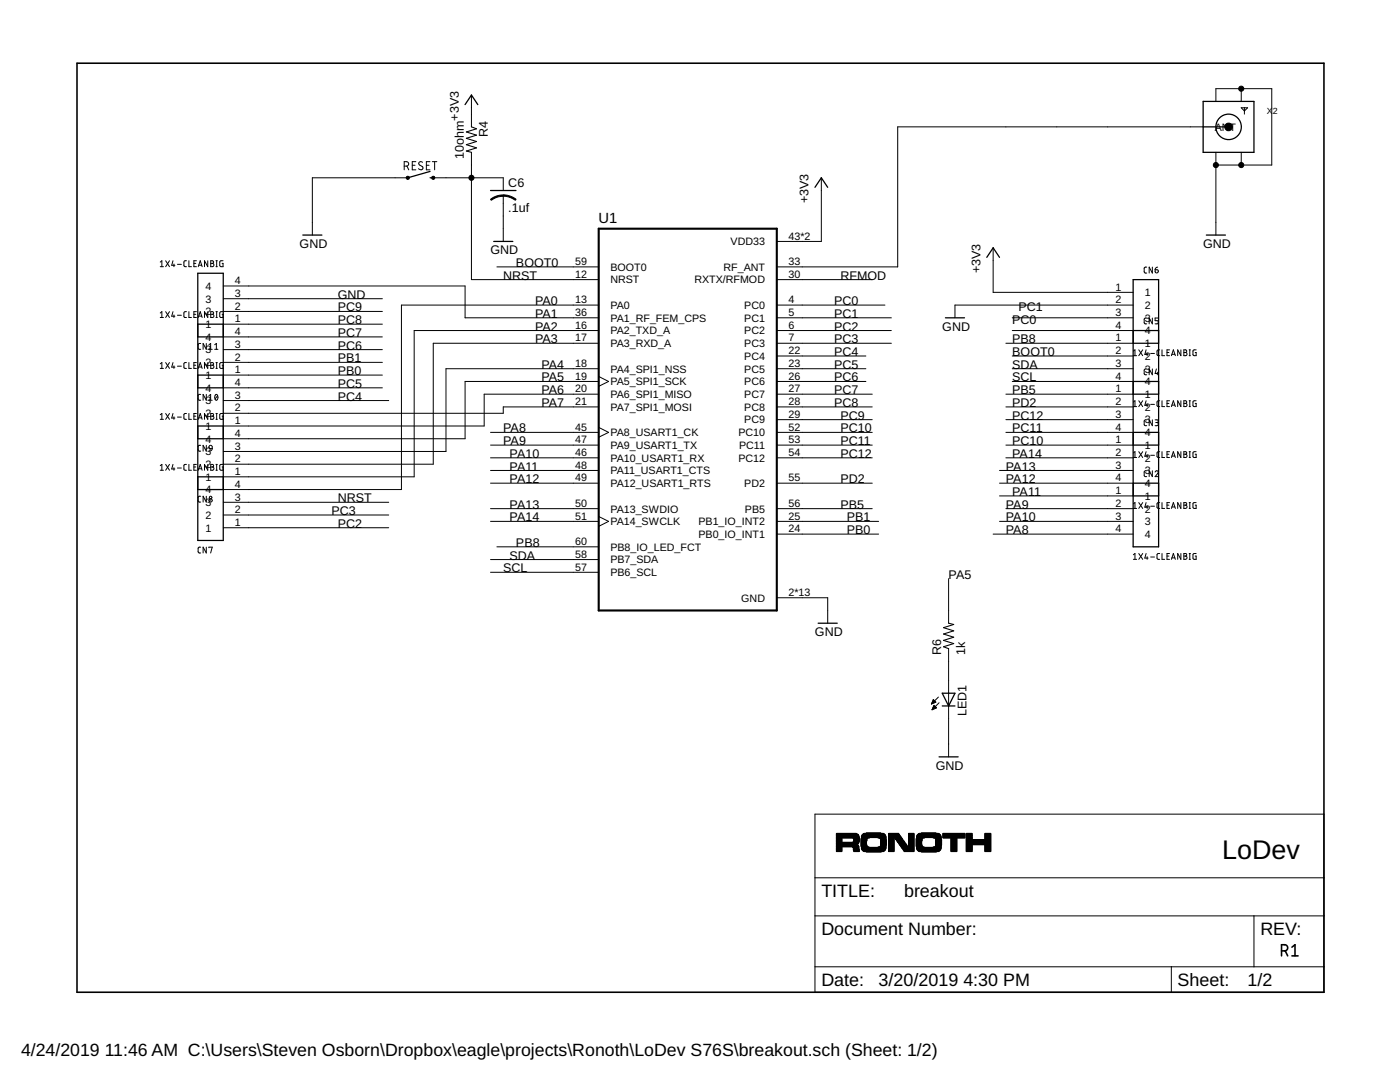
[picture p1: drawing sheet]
<svg xmlns="http://www.w3.org/2000/svg" width="279mm" height="216mm" viewBox="0 0 279 216" stroke-linecap="round" stroke-linejoin="round" font-family="sans-serif">
<g fill="none" stroke="#000" stroke-width=".2">
<path d="M94.1 19v6.3M247.7 17.7v2.5M80.7 33.1h.4a.44 .44 0 0 0 .5-.4 .44 .44 0 0 0-.5-.4h-.4v1.6M81.2 33.1l.4 .8M81.4 35.5h-19.1v11.4M82.3 33h.5M83 32.3h-.7v1.6h.7M84.3 32.4a.41 .41 0 0 0-.5-.1 .41 .41 0 0 0-.1 .6l.5 .3a.41 .41 0 0 1 .1 .6 .41 .41 0 0 1-.6 0l-.2-.1M85.1 33h.5M85.8 32.3h-.7v1.6h.7M86.3 32.3h.9M86.5 35.5h13.9v2.5"/>
<path d="M86.7 32.3v1.6M94.1 30.4v25.4h25.4M100.4 39v9.2M163.9 35.5v12.7h-8.9M240.1 25.3h-60.9v28h-24.2M242.7 20.2v-2.5h11.1v15.2h-11.1M242.7 30.4v16.5M247.7 21.5h1.3l-.7 .6zM247.7 30.4v2.5M248.3 21.5v1.3M32 52.3l.3-.3v1.2M32 53.2h.6"/>
<path d="M33.1 52l.7 1.2M33.8 52l-.7 1.2M34.5 52l-.2 .9h.6M34.7 52.7v.5M35.4 52.7h.8M37.2 52h-.3l-.2 .3 .1 .8 .4 .1M37.7 52v1.2h.5M38.7 52.6h.4M39.2 52h-.5v1.2h.5M39.6 53.2l.4-1.2 .3 1.2M39.7 52.9h.6M41.5 52v1.2l-.7-1.2v1.2"/>
<path d="M42.1 52l.5 .1v.4l-.2 .1 .3 .2-.2 .4h-.4zM42.1 52.6h.3M43.1 53.2h.3M43.1 52h.3M43.2 52v1.2M44.5 52h-.5l-.1 .2v.7l.1 .3h.5v-.6h-.2M44.6 57.1h48.2v6.3h26.7M44.6 59.6h31.7M99.2 53.3h20.3M155 55.8h19.1M198.2 49.4v8.9h27.9M228.9 53.3h-.4l-.2 .3 .1 .8 .5 .1"/>
<path d="M230 53.3v1.2l-.7-1.2v1.2M230.5 53.8h.4a.32 .32 0 0 1 .3 .4 .32 .32 0 0 1-.4 .3 .32 .32 0 0 1-.3-.4zM231 53.3l-.3 .2-.2 .3M32 62.5l.3-.3v1.2M32 72.6l.3-.3v1.2M32 73.5h.6M32 63.4h.6M33.1 72.3l.7 1.2M33.1 62.2l.7 1.2M33.8 72.3l-.7 1.2M33.8 62.2l-.7 1.2M34.5 72.3l-.2 1h.6"/>
<path d="M34.5 62.2l-.2 .9h.6M34.7 62.8v.6M34.7 73v.5M35.4 73.1h.8M35.4 62.9h.8M37.2 72.3l-.3 .1-.2 .2 .1 .8 .4 .1M37.2 62.2h-.3l-.2 .3 .1 .8 .4 .1M37.7 62.2v1.2h.5M37.7 72.3v1.2h.5M38.7 72.9h.4M38.7 62.7h.4M39.2 62.2h-.5v1.2h.5"/>
<path d="M39.2 72.3h-.5v1.2h.5M39.6 73.5l.4-1.2 .3 1.2M39.6 63.4l.4-1.2 .3 1.2M39.7 73.2h.6M39.7 63.1h.6M40 78.7h-.3l-.2 .3 .1 .8 .4 .1M40 68.5l-.3 .1-.2 .2 .1 .8 .4 .1M41.2 68.5v1.2l-.7-1.2v1.2M41.2 78.7v1.2l-.7-1.2v1.2M41.5 62.2v1.2l-.7-1.2v1.2M41.5 72.3v1.2l-.7-1.2v1.2M41.7 68.8l.3-.3v1.2"/>
<path d="M41.7 79l.3-.3v1.2M41.7 79.9h.7M41.7 69.7h.7M42.1 72.3l.5 .2v.3l-.2 .1 .3 .2-.2 .4h-.4zM42.1 62.2l.5 .1v.3l-.2 .1 .3 .3-.2 .3-.4 .1zM42.1 72.9h.3M42.1 62.7h.3M42.8 69.7h.7M42.8 68.8l.4-.3v1.2M43 78.8l.1-.1a.58 .58 0 0 1 .4 .6 .58 .58 0 0 1-.4 .5l-.3-.5zM43.1 73.5h.3M43.1 72.3h.3"/>
<path d="M43.1 63.4h.3M43.1 62.2h.3M43.2 62.2v1.2M43.2 72.3v1.2M43.4 79l-.5 .6M44.5 72.3l-.5 .1-.1 .1v.9l.6 .1v-.6h-.2M44.6 79.9h33M44.6 77.4h31.7M44.6 74.8h31.7M44.6 72.3h31.7M44.6 69.8h31.7M44.6 67.2h31.7"/>
<path d="M44.6 64.7h31.7M76.3 62.1l-32.2 .1-.2 .3v.6l.1 .3h.5v-.7h-.2M119.5 73.6h-30.5v16.5h-44.4M119.5 60.9h-39.4v36.8h-35.5M119.5 66h-36.8v29.1h-38.1M119.5 68.5h-33v24.1h-41.9M119.5 75.1l2 1-2 1M119.5 76.1h-26.7v11.4h-48.2M119.5 78.7h-22.9v6.3h-52M155 60.9h21.6M155 63.4h22.9M155 66h22.9"/>
<path d="M155 68.5h22.9M155 73.6h17.8M155 76.1h17.8M155 78.7h19.1M155 71h17.8M200.7 68.5h25.4M200.7 78.7h25.4M202 63.4h24.1M202 66h24.1M202 73.6h24.1M202 76.1h24.1M202 71h24.1"/>
<path d="M226.1 60.9h-35.5v2.5M226.2 70.1l.3-.3v1.2M226.2 71h.6M227.3 80l.7 1.1M227.3 69.8l.7 1.2M228 80l-.7 1.1M228 69.8l-.7 1.2M228.7 80l-.2 .9h.6M228.7 69.8l-.2 .9h.6M228.9 73.6l-.4 .1-.2 .2 .1 .8 .5 .1M228.9 63.5h-.4l-.2 .2 .1 .9h.5M228.9 70.5v.5"/>
<path d="M229.6 70.5h.8M230 63.5v1.1l-.7-1.1v1.1M230 73.6v1.2l-.7-1.2v1.2M230.8 73.6l-.3 .9h.7M231 74.3v.5M231.2 63.5h-.7v.5h.4a.32 .32 0 0 1 .3 .3 .32 .32 0 0 1-.3 .3h-.4M231.4 80h-.4l-.1 .2v.8l.5 .1M231.4 69.8h-.4l-.1 .3v.7l.5 .2M231.9 69.8v1.2h.5M231.9 80v1.1h.5M232.9 70.3h.4M233.4 69.8h-.5v1.2h.5"/>
<path d="M233.4 80h-.5v1.1h.5M233.8 71l.4-1.2 .4 1.2M233.9 70.7h.6M235.7 69.8v1.2l-.7-1.2v1.2M235.7 80v1.1l-.7-1.1v1.1M236.3 80l.5 .1v.3l-.2 .1 .3 .2-.2 .4h-.4zM236.3 69.8l.5 .1v.3l-.2 .1 .3 .3-.2 .4h-.4zM236.3 70.3h.3M237.3 80h.3M237.3 71h.3M237.3 69.8h.3M237.4 69.8v1.2"/>
<path d="M237.4 80v1.1M238.7 80l-.6 .1v1h.6v-.6h-.2M238.7 69.8l-.6 .1v1l.6 .1v-.7h-.2M32 92.9l.3-.2v1.1M32 82.8l.3-.3v1.2M32 93.8h.6M32 83.7h.6M33.1 92.7l.7 1.1M33.1 82.5l.7 1.2M33.8 92.7l-.7 1.1M33.8 82.5l-.7 1.2M34.5 92.7l-.2 .9h.6"/>
<path d="M34.5 82.5l-.2 .9h.6M34.7 83.2v.5M34.7 93.3v.5M35.4 93.4h.8M35.4 83.2h.8M37.2 92.7h-.3l-.2 .2v.8l.5 .1M37.2 82.5h-.3l-.2 .3 .1 .8 .4 .1M37.7 92.7v1.1h.5M37.7 82.5v1.2h.5M38.7 93.2h.4M38.7 83h.4M39.2 92.7h-.5v1.1h.5"/>
<path d="M39.2 82.5h-.5v1.2h.5M39.6 93.8l.4-1.1 .3 1.1M39.6 83.7l.4-1.2 .3 1.2M39.7 93.5h.6M39.7 83.4h.6M40 99h-.3l-.2 .3 .1 .8 .4 .1M40 88.9h-.3l-.2 .2 .1 .9h.4M41.2 88.9v1.1l-.7-1.1v1.1M41.2 99v1.2l-.7-1.2v1.2M41.5 82.5v1.2l-.7-1.2v1.2M41.5 92.7v1.1l-.7-1.1v1.1M41.8 88.9h.4l.2 .6-.6-.1-.1-.2z"/>
<path d="M42.1 92.7h.4l.1 .2v.2l-.2 .1 .3 .2-.2 .4h-.4zM42.1 82.5l.5 .1v.3l-.2 .1 .3 .3-.2 .4h-.4zM42.1 93.2h.3M42.1 83h.3M42.4 89.5l-.3 .4-.3 .1M43.1 93.8h.3M43.1 92.7h.3M43.1 83.7h.3M43.1 82.5h.3M43.2 82.5v1.2M43.2 92.7v1.1M44.5 92.7l-.6 .1v.8l.1 .2h.5v-.6h-.2"/>
<path d="M44.5 82.5h-.5l-.1 .2v.9l.6 .1v-.7h-.2M97.9 86.3h21.6M97.9 88.8h21.6M97.9 91.4h21.6M97.9 93.9h21.6M97.9 96.4h21.6M119.5 81.2h-19.1v1.3h-55.8M119.5 85.3l2 1-2 .9M155 81.2h19.1M155 83.7h19.1M155 86.3h19.1M155 88.8h19.1"/>
<path d="M155 91.4h19.1M155 96.4h19.1M199.5 93.9h26.6M199.5 96.4h26.6M199.5 99h26.6M200.7 81.2h25.4M200.7 83.7h25.4M200.7 86.3h25.4M200.7 88.8h25.4M200.7 91.4h25.4M226.2 80.2l.3-.2v1.1M226.2 90.4l.3-.3v1.2"/>
<path d="M226.2 91.3h.6M226.2 81.1h.6M227.3 90.1l.7 1.2M228 90.1l-.7 1.2M228.7 90.1l-.2 .9h.6M228.9 93.9l-.4 .1-.2 .2 .1 .8 .5 .1M228.9 83.8h-.4l-.2 .2 .1 .9h.5M228.9 80.6v.5M228.9 90.8v.5M229.6 90.8h.8M229.6 80.7h.8M230 83.8v1.1l-.7-1.1v1.1"/>
<path d="M230 93.9v1.2l-.7-1.2v1.2M230.5 94.2a.32 .32 0 0 1 .5-.3 .32 .32 0 0 1 .1 .5l-.6 .7h.7M230.5 83.8h.5l.2 .2-.1 .2-.4 .1M230.8 84.3l.3 .1 .1 .3-.2 .2h-.5M231.4 90.1l-.4 .1-.1 .2v.7l.5 .2M231.9 90.1v1.2h.5M232.9 90.6h.4M232.9 80.5h.4M233.4 90.1h-.5v1.2h.5M233.8 91.3l.4-1.2 .4 1.2M233.8 81.1l.4-1.1 .4 1.1M233.9 91h.6"/>
<path d="M233.9 80.8h.6M235.7 90.1v1.2l-.7-1.2v1.2M236.3 90.1h.4l.1 .2v.3h-.2l.3 .3-.2 .4h-.4zM236.3 90.6h.3M236.3 80.5h.3M237.3 91.3h.3M237.3 90.1h.3M237.3 81.1h.3M237.4 90.1v1.2M238.7 90.1l-.6 .2v.9l.6 .1v-.7h-.2M40 109.2h-.3l-.2 .2 .1 .9h.4M41.2 109.2v1.1l-.7-1.1v1.1"/>
<path d="M41.7 109.3v-.1h.7l-.4 1.1M44.6 105.3h33M44.6 102.8h33M44.6 100.2h33M97.9 104h21.6M97.9 101.5h21.6M97.9 114.2h21.6M97.9 111.7h21.6M99.2 109.1h20.3M119.5 103.1l2 .9-2 1M155 119.3h10.2v5.1M155 106.6h20.3"/>
<path d="M155 104h20.3M155 101.5h19.1M189.3 115.5v8.9M198.2 106.6h27.9M199.5 104h26.6M200.7 101.5h25.4M226.2 110.7l.3-.3v1.2M226.2 100.5l.3-.2v1.2M226.2 111.6h.6M226.2 101.5h.6M227.3 110.4l.7 1.2M227.3 100.3l.7 1.2"/>
<path d="M228 110.4l-.7 1.2M228 100.3l-.7 1.2M228.7 110.4l-.2 1h.6M228.7 100.3l-.2 .9h.6M228.9 100.9v.6M228.9 111.1v.5M229.6 111.1h.8M229.6 101h.8M231.4 110.4l-.4 .1-.1 .2v.7l.5 .2M231.4 100.3h-.4l-.1 .2v.8l.5 .2M231.9 110.4v1.2h.5M231.9 100.3v1.2h.5"/>
<path d="M232.9 111h.4M232.9 100.8h.4M233.4 110.4h-.5v1.2h.5M233.4 100.3h-.5v1.2h.5M233.8 111.6l.4-1.2 .4 1.2M233.8 101.5l.4-1.2 .4 1.2M233.9 111.3h.6M233.9 101.2h.6M235.7 100.3v1.2l-.7-1.2v1.2M235.7 110.4v1.2l-.7-1.2v1.2M236.3 110.4l.5 .1v.4l-.2 .1 .3 .2-.2 .4h-.4zM236.3 100.3l.5 .1v.3l-.2 .1 .3 .2-.2 .4-.4 .1z"/>
<path d="M236.3 111h.3M236.3 100.8h.3M237.3 111.6h.3M237.3 110.4h.3M237.3 101.5h.3M237.3 100.3h.3M237.4 100.3v1.2M237.4 110.4v1.2M238.7 110.4l-.6 .2v.8l.1 .2h.5v-.6h-.2M238.7 100.3l-.6 .1v.8l.1 .2 .5 .1v-.7h-.2M186.1 140h.6M186.1 139.9h.5"/>
<path d="M186.2 139.8h.2M186.2 139.6h.1M186.3 139.6l.5 .5-.9 .4zM187.3 139.1l-1.4 1.4M189.3 129.4v21.6M185.9 140.4h.3M186 140.3h.4M186 140.1h.7M186 141.6h.1M186.1 141.5h.3M186.1 141.3h.6M186.2 141.2h.7"/>
<path d="M186.2 141.1h.6M186.3 141h.3M186.4 140.8h.1M186.4 140.7l.5 .5-.9 .4zM187.4 140.2l-1.4 1.4M162.6 162.5h101.6v35.5h-101.6zM162.6 175.2h101.6M162.6 182.8h101.6M162.6 192.9h101.6M233.8 192.9v5.1M250.3 182.8v10.1"/>
<circle cx="42" cy="99.3" r=".26"/>
<circle cx="42" cy="99.9" r=".33"/>
</g>
<g fill="#000" stroke="#000" stroke-width=".2">
<path d="M166.9 169.8l1.1 .1zM166.9 169.8h1.1zM166.9 169.7l1.1 .1zM166.9 169.6l1.1 .1zM166.9 169.5l1.1 .1zM166.9 169.4l1.1 .1zM166.9 169.3l1.1 .1zM166.9 169.2l1.1 .1zM166.9 169.2h1.1zM166.9 169.1l1.1 .1zM166.9 169l1.1 .1zM166.9 168.9l4.5 .1z"/>
<path d="M166.9 168.8l4.5 .1zM166.9 168.7l4.4 .1zM166.9 168.7h4.4zM166.9 168.6l4.3 .1zM166.9 168.5l4.1 .1zM166.9 168.4l4.2 .1zM166.9 168.3l4.3 .1zM166.9 168.2l4.4 .1zM166.9 168.1l4.5 .1zM166.9 168.1h4.5zM166.9 168l1.1 .1zM166.9 167.9l1.1 .1z"/>
<path d="M166.9 167.8l1.1 .1zM166.9 167.7l1.1 .1zM166.9 167.6l1.1 .1zM166.9 167.6h1.1zM166.9 167.5l1.1 .1zM166.9 167.4l1.1 .1zM166.9 167.3l1.1 .1zM166.9 167.2l1.1 .1zM166.9 167.1l4.6 .1zM166.9 167l4.6 .1zM166.9 167h4.6zM166.9 166.9l4.5 .1z"/>
<path d="M166.9 166.8l4.5 .1zM166.9 166.7l4.5 .1zM166.9 166.6l4.4 .1zM166.9 166.5l4.4 .1zM166.9 166.5h4.3zM166.9 166.4l4.2 .1zM166.9 166.3l4 .1zM170.1 169l1.3 .1zM170.2 169.1l1.2 .1zM170.2 168l1.2 .1zM170.2 167.2l1.3 .1zM170.3 169.6l1.2 .1z"/>
<path d="M170.3 169.5l1.2 .1zM170.3 169.4l1.2 .1zM170.3 169.3l1.1 .1zM170.3 169.2l1.1 .1zM170.3 169.2h1.1zM170.3 167.9l1.2 .1zM170.3 167.3l1.2 .1zM170.4 169.8l1.1 .1zM170.4 169.8h1.1zM170.4 169.7l1.1 .1zM170.4 167.8l1.1 .1zM170.4 167.7l1.1 .1z"/>
<path d="M170.4 167.6l1.1 .1zM170.4 167.6h1.1zM170.4 167.5l1.1 .1zM170.4 167.4l1.1 .1zM171.8 168.8l1.3 .1zM171.8 168.7l1.2 .1zM171.8 168.7h1.2zM171.8 168.6l1.2 .1zM171.8 168.5l1.1 .1zM171.8 168.4l1.1 .1zM171.8 168.3l1.1 .1zM171.8 168.2l1.1 .1z"/>
<path d="M171.8 168.1l1.1 .1zM171.8 168.1h1.1zM171.8 168l1.1 .1zM171.8 167.9l1.1 .1zM171.8 167.8l1.1 .1zM171.8 167.7l1.2 .1zM171.8 167.6l1.2 .1zM171.8 167.6h1.2zM171.8 167.5l1.2 .1zM171.8 167.4l1.2 .1zM171.8 167.3l1.3 .1zM171.9 169.3l4.8 .1z"/>
<path d="M171.9 169.2l4.9 .1zM171.9 169.2h4.9zM171.9 169.1l4.9 .1zM171.9 169l1.5 .1zM171.9 168.9l1.3 .1zM171.9 167.2l1.3 .1zM171.9 167.1l1.6 .1zM171.9 167l4.9 .1zM171.9 167h4.9zM171.9 166.9l4.9 .1zM171.9 166.8l4.8 .1zM172 169.5l4.7 .1z"/>
<path d="M172 169.4l4.7 .1zM172 166.7l4.7 .1zM172 166.6l4.7 .1zM172.1 169.6l4.6 .1zM172.1 166.5l4.6 .1zM172.2 169.7l4.4 .1zM172.2 166.5h4.4zM172.3 169.8h4.2zM172.3 166.4l4.2 .1zM172.4 169.8l3.9 .1zM172.4 166.3l3.9 .1zM172.8 169.9l3.1 .1z"/>
<path d="M172.8 166.2l3 .1zM175.2 169l1.6 .1zM175.2 167.1l1.6 .1zM175.6 168.9l1.2 .1zM175.6 167.2l1.2 .1zM175.6 168.8l1.2 .1zM175.6 167.3l1.2 .1zM175.7 168.7l1.1 .1zM175.7 168.7h1.1zM175.7 168.6l1.2 .1zM175.7 168.5l1.2 .1zM175.7 168.4l1.2 .1z"/>
<path d="M175.7 168.3l1.2 .1zM175.7 168.2l1.2 .1zM175.7 168.1l1.2 .1zM175.7 168.1h1.2zM175.7 168l1.2 .1zM175.7 167.9l1.2 .1zM175.7 167.8l1.2 .1zM175.7 167.7l1.2 .1zM175.7 167.6l1.2 .1zM175.7 167.6h1.2zM175.7 167.5l1.1 .1zM175.7 167.4l1.1 .1z"/>
<path d="M177.3 169.8l1.1 .1zM177.3 169.8h1.1zM177.3 169.7l1.1 .1zM177.3 169.6l1.1 .1zM177.3 169.5l1.1 .1zM177.3 169.4l1.1 .1zM177.3 169.3l1.1 .1zM177.3 169.2l1.1 .1zM177.3 169.2h1.1zM177.3 169.1l1.1 .1zM177.3 169l1.1 .1zM177.3 168.9l1.1 .1z"/>
<path d="M177.3 168.8l1.1 .1zM177.3 168.7l1.1 .1zM177.3 168.7h1.1zM177.3 168.6l1.1 .1zM177.3 168.5l1.1 .1zM177.3 168.4l1.1 .1zM177.3 168.3l1.1 .1zM177.3 168.2l1.1 .1zM177.3 168.1l1.1 .1zM177.3 168.1h1.1zM177.3 168l1.1 .1zM177.3 167.9l1.1 .1z"/>
<path d="M177.3 167.8l1.1 .1zM177.3 167.7l1.1 .1zM177.3 167.6l1.1 .1zM177.3 167.6h1.1zM177.3 167.5l1.1 .1zM177.3 167.4l1.1 .1zM177.3 167.3l1.1 .1zM177.3 167.2l1.1 .1zM177.3 167.1l2.7 .1zM177.3 167l2.6 .1zM177.3 167h2.5zM177.3 166.9l2.5 .1z"/>
<path d="M177.3 166.8l2.4 .1zM177.3 166.7l2.3 .1zM177.3 166.6l2.2 .1zM177.3 166.5l2.2 .1zM177.3 166.5h2.2zM177.3 166.4l2.1 .1zM177.3 166.3l2.1 .1zM178.6 167.2l1.4 .1zM178.7 167.4l1.4 .1zM178.7 167.3l1.3 .1zM178.8 167.5l1.3 .1zM178.9 167.6h1.3z"/>
<path d="M178.9 167.7l1.5 .1zM178.9 167.6l1.4 .1zM179 167.8l1.4 .1zM179.1 168l1.5 .1zM179.1 167.9l1.4 .1zM179.2 168.1h1.4zM179.3 168.1l1.3 .1zM179.4 168.3l1.4 .1zM179.4 168.2l1.3 .1zM179.5 168.4l1.3 .1zM179.5 168.6l1.5 .1zM179.5 168.5l1.4 .1z"/>
<path d="M179.6 168.7h1.4zM179.7 168.7l1.4 .1zM179.8 168.9l1.4 .1zM179.8 168.8l1.3 .1zM179.9 169l2.5 .1zM180 169.2h2.4zM180 169.1l2.4 .1zM180 169.2l2.4 .1zM180.1 169.3l2.3 .1zM180.2 169.5l2.2 .1zM180.2 169.4l2.2 .1zM180.3 169.6l2.1 .1z"/>
<path d="M180.4 169.8h2zM180.4 169.7l2 .1zM180.5 169.8l1.9 .1zM181.3 168.9l1.1 .1zM181.3 168.8l1.1 .1zM181.3 168.7l1.1 .1zM181.3 168.7h1.1zM181.3 168.6l1.1 .1zM181.3 168.5l1.1 .1zM181.3 168.4l1.1 .1zM181.3 168.3l1.1 .1zM181.3 168.2l1.1 .1z"/>
<path d="M181.3 168.1l1.1 .1zM181.3 168.1h1.1zM181.3 168l1.1 .1zM181.3 167.9l1.1 .1zM181.3 167.8l1.1 .1zM181.3 167.7l1.1 .1zM181.3 167.6l1.1 .1zM181.3 167.6h1.1zM181.3 167.5l1.1 .1zM181.3 167.4l1.1 .1zM181.3 167.3l1.1 .1zM181.3 167.2l1.1 .1z"/>
<path d="M181.3 167.1l1.1 .1zM181.3 167l1.1 .1zM181.3 167h1.1zM181.3 166.9l1.1 .1zM181.3 166.8l1.1 .1zM181.3 166.7l1.1 .1zM181.3 166.6l1.1 .1zM181.3 166.5l1.1 .1zM181.3 166.5h1.1zM181.3 166.4l1.1 .1zM181.3 166.3l1.1 .1zM182.8 168.8l1.3 .1z"/>
<path d="M182.8 168.7l1.2 .1zM182.8 168.7h1.2zM182.8 168.6l1.2 .1zM182.8 168.5l1.1 .1zM182.8 168.4l1.1 .1zM182.8 168.3l1.1 .1zM182.8 168.2l1.1 .1zM182.8 168.1l1.1 .1zM182.8 168.1h1.1zM182.8 168l1.1 .1zM182.8 167.9l1.1 .1zM182.8 167.8l1.1 .1z"/>
<path d="M182.8 167.7l1.2 .1zM182.8 167.6l1.2 .1zM182.8 167.6h1.2zM182.8 167.5l1.2 .1zM182.8 167.4l1.2 .1zM182.8 167.3l1.3 .1zM182.9 169.3l4.8 .1zM182.9 169.2l4.9 .1zM182.9 169.2h4.9zM182.9 169.1l4.9 .1zM182.9 169l1.5 .1zM182.9 168.9l1.3 .1z"/>
<path d="M182.9 167.2l1.3 .1zM182.9 167.1l1.6 .1zM182.9 167l4.9 .1zM182.9 167h4.9zM182.9 166.9l4.9 .1zM182.9 166.8l4.8 .1zM183 169.5l4.7 .1zM183 169.4l4.7 .1zM183 166.7l4.7 .1zM183 166.6l4.7 .1zM183.1 169.6l4.6 .1zM183.1 166.5l4.6 .1z"/>
<path d="M183.2 169.7l4.4 .1zM183.2 166.5h4.4zM183.3 169.8h4.2zM183.3 166.4l4.2 .1zM183.4 169.8l3.9 .1zM183.4 166.3l3.9 .1zM183.9 169.9l3 .1zM183.9 166.2l2.9 .1zM186.2 169l1.6 .1zM186.2 167.1l1.6 .1zM186.6 168.9l1.2 .1zM186.6 167.2l1.2 .1z"/>
<path d="M186.6 168.8l1.2 .1zM186.6 167.3l1.2 .1zM186.7 168.7l1.1 .1zM186.7 168.7h1.1zM186.7 168.6l1.2 .1zM186.7 168.5l1.2 .1zM186.7 168.4l1.2 .1zM186.7 168.3l1.2 .1zM186.7 168.2l1.2 .1zM186.7 168.1l1.2 .1zM186.7 168.1h1.2zM186.7 168l1.2 .1z"/>
<path d="M186.7 167.9l1.2 .1zM186.7 167.8l1.2 .1zM186.7 167.7l1.2 .1zM186.7 167.6l1.2 .1zM186.7 167.6h1.2zM186.7 167.5l1.1 .1zM186.7 167.4l1.1 .1zM188.2 167.1l4.4 .1zM188.2 167l4.4 .1zM188.2 167h4.4zM188.2 166.9l4.4 .1zM188.2 166.8l4.4 .1z"/>
<path d="M188.2 166.7l4.4 .1zM188.2 166.6l4.4 .1zM188.2 166.5l4.4 .1zM188.2 166.5h4.4zM188.2 166.4l4.4 .1zM188.2 166.3l4.4 .1zM189.8 169.8l1.2 .1zM189.8 169.8h1.2zM189.8 169.7l1.2 .1zM189.8 169.6l1.2 .1zM189.8 169.5l1.2 .1zM189.8 169.4l1.2 .1z"/>
<path d="M189.8 169.3l1.2 .1zM189.8 169.2l1.2 .1zM189.8 169.2h1.2zM189.8 169.1l1.2 .1zM189.8 169l1.2 .1zM189.8 168.9l1.2 .1zM189.8 168.8l1.2 .1zM189.8 168.7l1.2 .1zM189.8 168.7h1.2zM189.8 168.6l1.2 .1zM189.8 168.5l1.2 .1zM189.8 168.4l1.2 .1z"/>
<path d="M189.8 168.3l1.2 .1zM189.8 168.2l1.2 .1zM189.8 168.1l1.2 .1zM189.8 168.1h1.2zM189.8 168l1.2 .1zM189.8 167.9l1.2 .1zM189.8 167.8l1.2 .1zM189.8 167.7l1.2 .1zM189.8 167.6l1.2 .1zM189.8 167.6h1.2zM189.8 167.5l1.2 .1zM189.8 167.4l1.2 .1z"/>
<path d="M189.8 167.3l1.2 .1zM189.8 167.2l1.2 .1zM192.8 169.8l1.2 .1zM192.8 169.8h1.2zM192.8 169.7l1.2 .1zM192.8 169.6l1.2 .1zM192.8 169.5l1.2 .1zM192.8 169.4l1.2 .1zM192.8 169.3l1.2 .1zM192.8 169.2l1.2 .1zM192.8 169.2h1.2zM192.8 169.1l1.2 .1z"/>
<path d="M192.8 169l1.2 .1zM192.8 168.9l1.2 .1zM192.8 168.8l1.2 .1zM192.8 168.7l1.2 .1zM192.8 168.7h1.2zM192.8 168.6l1.2 .1zM192.8 168.5l4.9 .1zM192.8 168.4l4.9 .1zM192.8 168.3l4.9 .1zM192.8 168.2l4.9 .1zM192.8 168.1l4.9 .1zM192.8 168.1h4.9z"/>
<path d="M192.8 168l4.9 .1zM192.8 167.9l4.9 .1zM192.8 167.8l4.9 .1zM192.8 167.7l4.9 .1zM192.8 167.6l4.9 .1zM192.8 167.6h4.9zM192.8 167.5l1.2 .1zM192.8 167.4l1.2 .1zM192.8 167.3l1.2 .1zM192.8 167.2l1.2 .1zM192.8 167.1l1.2 .1zM192.8 167l1.2 .1z"/>
<path d="M192.8 167h1.2zM192.8 166.9l1.2 .1zM192.8 166.8l1.2 .1zM192.8 166.7l1.2 .1zM192.8 166.6l1.2 .1zM192.8 166.5l1.2 .1zM192.8 166.5h1.2zM192.8 166.4l1.2 .1zM192.8 166.3l1.2 .1zM196.6 169.8l1.1 .1zM196.6 169.8h1.1zM196.6 169.7l1.1 .1z"/>
<path d="M196.6 169.6l1.1 .1zM196.6 169.5l1.1 .1zM196.6 169.4l1.1 .1zM196.6 169.3l1.1 .1zM196.6 169.2l1.1 .1zM196.6 169.2h1.1zM196.6 169.1l1.1 .1zM196.6 169l1.1 .1zM196.6 168.9l1.1 .1zM196.6 168.8l1.1 .1zM196.6 168.7l1.1 .1zM196.6 168.7h1.1z"/>
<path d="M196.6 168.6l1.1 .1zM196.6 167.5l1.1 .1zM196.6 167.4l1.1 .1zM196.6 167.3l1.1 .1zM196.6 167.2l1.1 .1zM196.6 167.1l1.1 .1zM196.6 167l1.1 .1zM196.6 167h1.1zM196.6 166.9l1.1 .1zM196.6 166.8l1.1 .1zM196.6 166.7l1.1 .1zM196.6 166.6l1.1 .1z"/>
<path d="M196.6 166.5l1.1 .1zM196.6 166.5h1.1zM196.6 166.4l1.1 .1zM196.6 166.3l1.1 .1z"/>
</g>
<path d="M15.4 12.6h248.8v185.4h-248.8zM255.8 189.7h.6a.61 .61 0 0 0 .6-.6 .61 .61 0 0 0-.6-.6h-.6v2.2M256.5 189.7l.5 1M257.8 189l.6-.5v2.2M257.8 190.7h1.3" fill="none" stroke="#000" stroke-width=".32"/>
<g fill="none" stroke="#000" stroke-width=".25">
<path d="M85.8 35.5h.7M85.8 34.2l-4.4 1.3M92.8 20.9l1.3-1.9 1.3 1.9M97.9 38h5.1M162.6 37.4l1.3-1.9 1.3 1.9M240.1 20.2h10.2v10.2h-10.2zM240.1 25.3h5.1M39.5 54.5h5.1v53.3h-5.1zM60.4 46.9h3.8M98.5 48.2h3.8M196.9 51.4l1.3-2 1.3 2M226.1 55.8h5.1v53.3h-5.1z"/>
<path d="M240.7 46.9h3.9M39.5 74.8h5.1M39.5 77.4h5.1M39.5 64.7h5.1M39.5 67.2h5.1M188.7 63.4h3.8M226.1 76.1h5.1M226.1 66h5.1M226.1 78.7h5.1M226.1 68.5h5.1M39.5 95.1h5.1M39.5 97.7h5.1"/>
<path d="M39.5 85h5.1M39.5 87.5h5.1M226.1 96.4h5.1M226.1 86.3h5.1M226.1 99h5.1M226.1 88.8h5.1M163.3 124.4h3.8M188 138.3h2.6l-1.3 2.6zM187.4 151h3.8M188 140.9h2.6"/>
<circle cx="245.2" cy="25.3" r="2.54"/>
</g>
<path d="M119.5 45.6h35.5v76.2h-35.5z" fill="none" stroke="#000" stroke-width=".42"/>
<g fill="#000" stroke="#000" stroke-width=".2">
<path d="M97.9 39.8l1.2-.7 1.3-.2v.3l-1 .1-1.4 .7z" fill-rule="evenodd"/>
<path d="M100.4 38.9l1.4 .2 1.2 .7-.2 .2-1.3-.7-1.1-.2z" fill-rule="evenodd"/>
<circle cx="247.7" cy="17.7" r=".51"/>
<circle cx="81.4" cy="35.5" r=".33"/>
<circle cx="86.5" cy="35.5" r=".33"/>
<circle cx="94.1" cy="35.5" r=".51"/>
<circle cx="242.7" cy="32.9" r=".51"/>
<circle cx="245.2" cy="25.3" r=".77"/>
<circle cx="247.7" cy="32.9" r=".51"/>
</g>
<path d="M94.1 25.3l1 .4-2 .6 2 .7-2 .6 2 .6-2 .7 2 .6-2 .6 1 .3M189.3 124.4l1 .2-2 .6 2 .7-2 .6 2 .6-2 .7 2 .6-2 .7 1 .3" fill="none" stroke="#000" stroke-width=".21"/>
<text font-size="5.4" x="243.9" y="171.3">LoDev</text>
<g font-size="3.6">
<text x="163.9" y="179">TITLE:</text>
<text x="180.4" y="179">breakout</text>
<text x="163.9" y="186.6">Document Number:</text>
<text x="251.5" y="186.6">REV:</text>
<text x="163.9" y="196.7">Date:</text>
<text x="175.3" y="196.7">3/20/2019</text>
<text x="192.3" y="196.7">4:30 PM</text>
<text x="235" y="196.7">Sheet:</text>
<text x="249" y="196.7">1/2</text>
</g>
<g font-size="3.5">
<text x="4.2" y="210.7">4/24/2019</text>
<text x="20.9" y="210.7">11:46 AM C:\Users\Steven Osborn\Dropbox\eagle\projects\Ronoth\LoDev S76S\breakout.sch (Sheet: 1/2)</text>
</g>
<text font-size="2.9" x="119.4" y="44.5">U1</text>
<g font-size="2.5">
<text x="91.5" y="24.1" transform="rotate(-90 91.5 24.1)">+3V3</text>
<text x="97.4" y="27.2" transform="rotate(-90 97.4 27.2)">R4</text>
<text x="92.6" y="31.7" transform="rotate(-90 92.6 31.7)">10ohm</text>
<text x="101.4" y="37.4">C6</text>
<text x="161.4" y="40.6" transform="rotate(-90 161.4 40.6)">+3V3</text>
<text x="101.4" y="42.2">.1uf</text>
<text x="59.8" y="49.4">GND</text>
<text x="97.9" y="50.7">GND</text>
<text x="103" y="53.3">BOOT0</text>
<text x="240.1" y="49.4">GND</text>
<text x="67.4" y="59.6">GND</text>
<text x="100.4" y="55.8">NRST</text>
<text x="167.7" y="55.8">RFMOD</text>
<text x="195.7" y="54.5" transform="rotate(-90 195.7 54.5)">+3V3</text>
<text x="67.4" y="62.1">PC9</text>
<text x="67.4" y="64.7">PC8</text>
<text x="106.8" y="63.4">PA1</text>
<text x="106.8" y="66">PA2</text>
<text x="106.8" y="60.9">PA0</text>
<text x="166.5" y="60.9">PC0</text>
<text x="166.5" y="63.4">PC1</text>
<text x="166.5" y="66">PC2</text>
<text x="188" y="66">GND</text>
<text x="202" y="64.7">PC0</text>
<text x="203.3" y="62.1">PC1</text>
<text x="67.4" y="67.2">PC7</text>
<text x="67.4" y="69.8">PC6</text>
<text x="106.8" y="68.5">PA3</text>
<text x="166.5" y="71">PC4</text>
<text x="166.5" y="68.5">PC3</text>
<text x="202" y="68.5">PB8</text>
<text x="202" y="71">BOOT0</text>
<text x="67.4" y="72.3">PB1</text>
<text x="67.4" y="74.8">PB0</text>
<text x="67.4" y="77.4">PC5</text>
<text x="108" y="76.1">PA5</text>
<text x="108" y="73.6">PA4</text>
<text x="166.5" y="76.1">PC6</text>
<text x="166.5" y="73.6">PC5</text>
<text x="202" y="76.1">SCL</text>
<text x="202" y="73.6">SDA</text>
<text x="67.4" y="79.9">PC4</text>
<text x="108" y="81.2">PA7</text>
<text x="108" y="78.6">PA6</text>
<text x="166.5" y="81.2">PC8</text>
<text x="166.5" y="78.6">PC7</text>
<text x="167.7" y="83.7">PC9</text>
<text x="202" y="83.7">PC12</text>
<text x="202" y="81.2">PD2</text>
<text x="202" y="78.6">PB5</text>
<text x="100.4" y="86.3">PA8</text>
<text x="100.4" y="88.8">PA9</text>
<text x="167.7" y="86.3">PC10</text>
<text x="167.7" y="88.8">PC11</text>
<text x="202" y="88.8">PC10</text>
<text x="202" y="86.3">PC11</text>
<text x="101.7" y="91.3">PA10</text>
<text x="101.7" y="93.9">PA11</text>
<text x="167.7" y="91.3">PC12</text>
<text x="200.7" y="93.9">PA13</text>
<text x="202" y="91.3">PA14</text>
<text x="67.4" y="100.2">NRST</text>
<text x="101.7" y="96.4">PA12</text>
<text x="101.7" y="101.5">PA13</text>
<text x="167.7" y="96.4">PD2</text>
<text x="167.7" y="101.5">PB5</text>
<text x="200.7" y="101.5">PA9</text>
<text x="200.7" y="96.4">PA12</text>
<text x="202" y="99">PA11</text>
<text x="66.1" y="102.8">PC3</text>
<text x="67.4" y="105.3">PC2</text>
<text x="101.7" y="104">PA14</text>
<text x="169" y="104">PB1</text>
<text x="169" y="106.6">PB0</text>
<text x="200.7" y="106.6">PA8</text>
<text x="200.7" y="104">PA10</text>
<text x="101.7" y="111.7">SDA</text>
<text x="103" y="109.1">PB8</text>
<text x="100.4" y="114.2">SCL</text>
<text x="189.3" y="115.5">PA5</text>
<text x="162.6" y="126.9">GND</text>
<text x="187.8" y="130.7" transform="rotate(-90 187.8 130.7)">R6</text>
<text x="192.6" y="130.7" transform="rotate(-90 192.6 130.7)">1k</text>
<text x="192.9" y="142.9" transform="rotate(-90 192.9 142.9)">LED1</text>
<text x="186.8" y="153.6">GND</text>
</g>
<g font-size="2.1">
<text x="242.4" y="26.1">ANT</text>
<text x="157.4" y="47.8">43*2</text>
<text x="114.8" y="52.9">59</text>
<text x="145.8" y="48.9">VDD33</text>
<text x="157.4" y="52.9">33</text>
<text x="41" y="57.8">4</text>
<text x="46.9" y="59.2">3</text>
<text x="46.9" y="56.7">4</text>
<text x="114.8" y="55.4">12</text>
<text x="121.8" y="56.6">NRST</text>
<text x="121.8" y="54">BOOT0</text>
<text x="138.6" y="56.6">RXTX/RFMOD</text>
<text x="144.4" y="54">RF_ANT</text>
<text x="157.4" y="55.4">30</text>
<text x="222.6" y="58">1</text>
<text x="228.5" y="59.1">1</text>
<text x="41" y="65.4">1</text>
<text x="41" y="62.9">2</text>
<text x="41" y="60.4">3</text>
<text x="46.9" y="64.3">1</text>
<text x="46.9" y="61.8">2</text>
<text x="114.8" y="60.5">13</text>
<text x="114.8" y="65.6">16</text>
<text x="114.8" y="63.1">36</text>
<text x="121.8" y="61.6">PA0</text>
<text x="121.8" y="64.2">PA1_RF_FEM_CPS</text>
<text x="148.5" y="61.6">PC0</text>
<text x="148.5" y="64.2">PC1</text>
<text x="157.4" y="60.5">4</text>
<text x="157.4" y="63.1">5</text>
<text x="157.4" y="65.6">6</text>
<text x="222.6" y="60.5">2</text>
<text x="222.6" y="63.1">3</text>
<text x="222.6" y="65.6">4</text>
<text x="228.5" y="61.6">2</text>
<text x="228.5" y="64.2">3</text>
<text x="41" y="70.5">3</text>
<text x="41" y="68">4</text>
<text x="46.9" y="71.9">2</text>
<text x="46.9" y="69.4">3</text>
<text x="46.9" y="66.9">4</text>
<text x="114.8" y="68.1">17</text>
<text x="121.8" y="66.7">PA2_TXD_A</text>
<text x="121.8" y="69.3">PA3_RXD_A</text>
<text x="148.5" y="66.7">PC2</text>
<text x="148.5" y="69.3">PC3</text>
<text x="148.5" y="71.8">PC4</text>
<text x="157.4" y="68.1">7</text>
<text x="157.4" y="70.7">22</text>
<text x="222.6" y="68.1">1</text>
<text x="222.6" y="70.7">2</text>
<text x="228.5" y="69.3">1</text>
<text x="228.5" y="71.8">2</text>
<text x="228.5" y="66.7">4</text>
<text x="41" y="75.6">1</text>
<text x="41" y="73.1">2</text>
<text x="46.9" y="77">4</text>
<text x="46.9" y="74.5">1</text>
<text x="114.8" y="73.2">18</text>
<text x="114.8" y="75.8">19</text>
<text x="121.8" y="74.3">PA4_SPI1_NSS</text>
<text x="121.8" y="76.9">PA5_SPI1_SCK</text>
<text x="148.5" y="74.3">PC5</text>
<text x="148.5" y="76.9">PC6</text>
<text x="157.4" y="73.2">23</text>
<text x="157.4" y="75.8">26</text>
<text x="222.6" y="73.2">3</text>
<text x="222.6" y="75.8">4</text>
<text x="228.5" y="74.3">3</text>
<text x="228.5" y="76.9">4</text>
<text x="41" y="83.2">2</text>
<text x="41" y="80.7">3</text>
<text x="41" y="78.1">4</text>
<text x="46.9" y="82.1">2</text>
<text x="46.9" y="79.6">3</text>
<text x="114.8" y="78.3">20</text>
<text x="114.8" y="80.8">21</text>
<text x="121.8" y="79.4">PA6_SPI1_MISO</text>
<text x="121.8" y="81.9">PA7_SPI1_MOSI</text>
<text x="148.5" y="79.4">PC7</text>
<text x="148.5" y="81.9">PC8</text>
<text x="157.4" y="78.3">27</text>
<text x="157.4" y="80.8">28</text>
<text x="157.4" y="83.4">29</text>
<text x="222.6" y="78.3">1</text>
<text x="222.6" y="80.8">2</text>
<text x="222.6" y="83.4">3</text>
<text x="228.5" y="79.4">1</text>
<text x="228.5" y="81.9">2</text>
<text x="41" y="88.3">4</text>
<text x="41" y="85.8">1</text>
<text x="46.9" y="89.7">3</text>
<text x="46.9" y="87.2">4</text>
<text x="46.9" y="84.6">1</text>
<text x="114.8" y="85.9">45</text>
<text x="114.8" y="88.5">47</text>
<text x="121.8" y="87">PA8_USART1_CK</text>
<text x="121.8" y="89.6">PA9_USART1_TX</text>
<text x="147.4" y="87">PC10</text>
<text x="147.5" y="89.6">PC11</text>
<text x="148.5" y="84.5">PC9</text>
<text x="157.4" y="85.9">52</text>
<text x="157.4" y="88.5">53</text>
<text x="222.6" y="88.5">1</text>
<text x="222.6" y="85.9">4</text>
<text x="228.5" y="89.6">1</text>
<text x="228.5" y="84.5">3</text>
<text x="228.5" y="87">4</text>
<text x="41" y="95.9">1</text>
<text x="41" y="93.4">2</text>
<text x="41" y="90.8">3</text>
<text x="46.9" y="94.8">1</text>
<text x="46.9" y="92.3">2</text>
<text x="114.8" y="91">46</text>
<text x="114.8" y="93.5">48</text>
<text x="121.8" y="92.1">PA10_USART1_RX</text>
<text x="121.8" y="94.6">PA11_USART1_CTS</text>
<text x="147.4" y="92.1">PC12</text>
<text x="157.4" y="91">54</text>
<text x="222.6" y="91">2</text>
<text x="222.6" y="93.5">3</text>
<text x="228.5" y="92.1">2</text>
<text x="228.5" y="94.6">3</text>
<text x="41" y="101">3</text>
<text x="41" y="98.5">4</text>
<text x="46.9" y="99.9">3</text>
<text x="46.9" y="97.3">4</text>
<text x="114.8" y="96.1">49</text>
<text x="114.8" y="101.1">50</text>
<text x="121.8" y="97.2">PA12_USART1_RTS</text>
<text x="148.5" y="97.2">PD2</text>
<text x="157.4" y="96.1">55</text>
<text x="157.4" y="101.1">56</text>
<text x="222.6" y="98.6">1</text>
<text x="222.6" y="101.1">2</text>
<text x="222.6" y="96.1">4</text>
<text x="228.5" y="99.7">1</text>
<text x="228.5" y="97.2">4</text>
<text x="41" y="106.1">1</text>
<text x="41" y="103.5">2</text>
<text x="46.9" y="105">1</text>
<text x="46.9" y="102.4">2</text>
<text x="114.8" y="103.7">51</text>
<text x="121.8" y="102.3">PA13_SWDIO</text>
<text x="121.8" y="104.8">PA14_SWCLK</text>
<text x="139.4" y="107.3">PB0_IO_INT1</text>
<text x="139.4" y="104.8">PB1_IO_INT2</text>
<text x="148.7" y="102.3">PB5</text>
<text x="157.4" y="106.2">24</text>
<text x="157.4" y="103.7">25</text>
<text x="222.6" y="103.7">3</text>
<text x="222.6" y="106.2">4</text>
<text x="228.5" y="102.3">2</text>
<text x="228.5" y="104.8">3</text>
<text x="228.5" y="107.3">4</text>
<text x="114.8" y="113.8">57</text>
<text x="114.8" y="111.3">58</text>
<text x="114.8" y="108.8">60</text>
<text x="121.8" y="112.4">PB7_SDA</text>
<text x="121.8" y="109.9">PB8_IO_LED_FCT</text>
<text x="121.8" y="115">PB6_SCL</text>
<text x="157.4" y="118.9">2*13</text>
<text x="147.9" y="120">GND</text>
</g>
<g font-size="1.8">
<text x="252.8" y="22.8">X</text>
<text x="254" y="22.8">2</text>
</g>
</svg>
